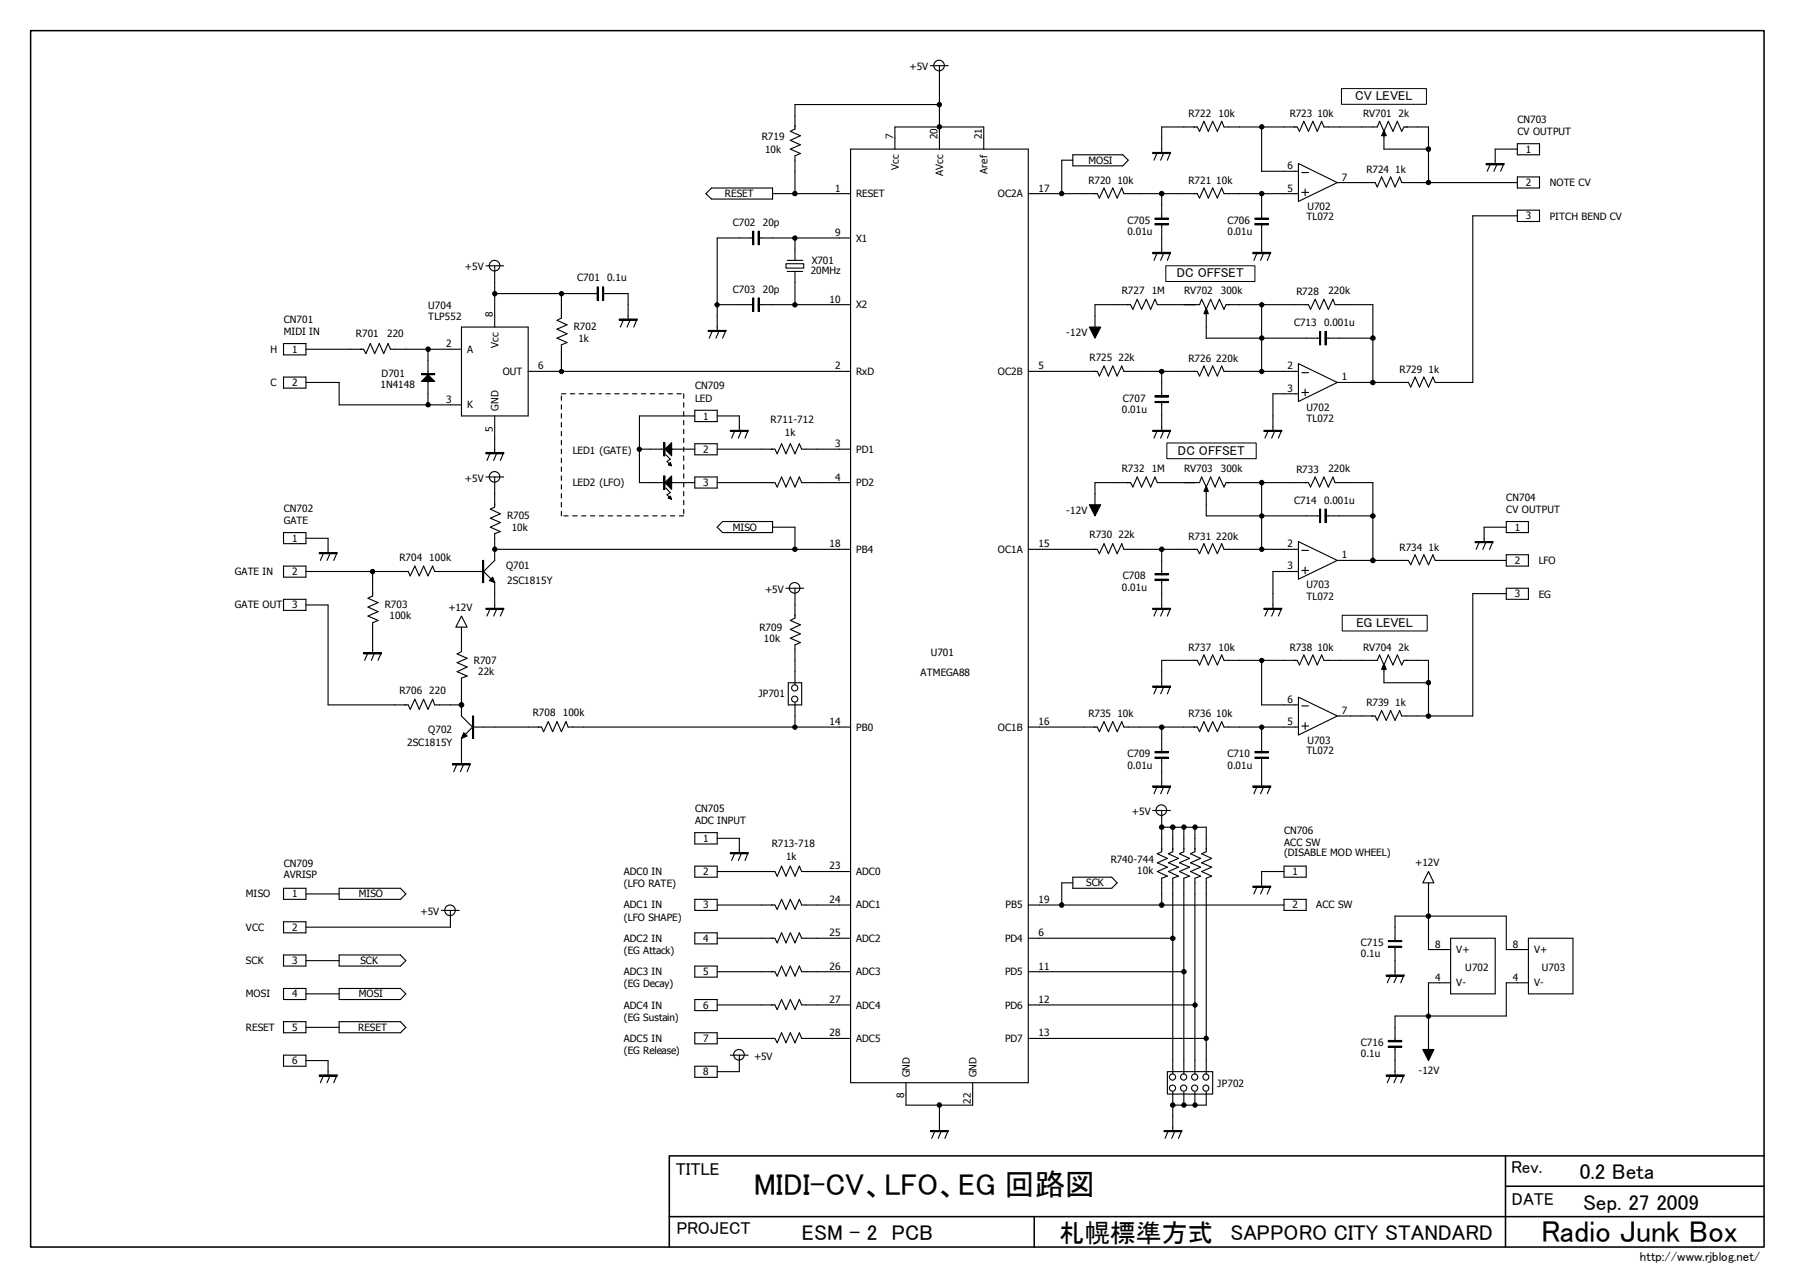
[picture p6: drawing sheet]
<svg xmlns="http://www.w3.org/2000/svg" width="297mm" height="210mm" viewBox="0 0 297 210" stroke-linecap="round" stroke-linejoin="round" font-family="sans-serif">
<path d="M5 5h285v200h-285zM110 200h180M170 200v5M247.5 190v15M247.5 195h42.5M290 190h-180v15" fill="none" stroke="#000" stroke-width=".25"/>
<g fill="none" stroke="#000" stroke-width=".16">
<path d="M220.5 14.6h14v2.5h-14zM191.6 43.7h14.7v2.6h-14.7zM191.8 72.8h14.7v2.6h-14.7zM220.6 101.1h14v2.6h-14z"/>
<circle cx="154.4" cy="17.2" r=".36"/>
<circle cx="130.7" cy="31.8" r=".36"/>
<circle cx="130.7" cy="39.1" r=".36"/>
<circle cx="154.4" cy="20.9" r=".36"/>
<circle cx="174.5" cy="31.8" r=".36"/>
<circle cx="191" cy="31.8" r=".37"/>
<circle cx="207.4" cy="20.9" r=".36"/>
<circle cx="207.4" cy="31.8" r=".36"/>
<circle cx="234.8" cy="24.5" r=".37"/>
<circle cx="234.8" cy="30" r=".36"/>
<circle cx="70.4" cy="57.4" r=".37"/>
<circle cx="81.3" cy="48.3" r=".36"/>
<circle cx="92.3" cy="48.3" r=".36"/>
<circle cx="117.9" cy="50.1" r=".36"/>
<circle cx="130.7" cy="50.1" r=".36"/>
<circle cx="207.4" cy="55.6" r=".36"/>
<circle cx="207.4" cy="50.1" r=".36"/>
<circle cx="225.7" cy="55.6" r=".37"/>
<circle cx="70.4" cy="66.5" r=".36"/>
<circle cx="92.3" cy="61.1" r=".36"/>
<circle cx="105.1" cy="73.8" r=".36"/>
<circle cx="191" cy="61.1" r=".37"/>
<circle cx="207.4" cy="79.3" r=".37"/>
<circle cx="207.4" cy="61.1" r=".36"/>
<circle cx="225.7" cy="62.9" r=".37"/>
<circle cx="61.2" cy="94" r=".36"/>
<circle cx="81.3" cy="90.3" r=".36"/>
<circle cx="130.7" cy="90.3" r=".36"/>
<circle cx="191" cy="90.3" r=".37"/>
<circle cx="207.4" cy="90.3" r=".36"/>
<circle cx="207.4" cy="84.8" r=".36"/>
<circle cx="225.7" cy="92.1" r=".38"/>
<circle cx="225.7" cy="84.8" r=".37"/>
<circle cx="75.9" cy="115.9" r=".38"/>
<circle cx="130.7" cy="119.5" r=".36"/>
<circle cx="191" cy="119.5" r=".37"/>
<circle cx="207.4" cy="108.6" r=".36"/>
<circle cx="207.4" cy="119.5" r=".36"/>
<circle cx="234.8" cy="117.7" r=".36"/>
<circle cx="234.8" cy="112.2" r=".36"/>
<circle cx="191" cy="136" r=".37"/>
<circle cx="192.8" cy="136" r=".37"/>
<circle cx="194.6" cy="136" r=".37"/>
<circle cx="196.4" cy="136" r=".36"/>
<circle cx="174.5" cy="148.8" r=".37"/>
<circle cx="191" cy="148.8" r=".38"/>
<circle cx="192.8" cy="154.2" r=".37"/>
<circle cx="194.6" cy="159.7" r=".37"/>
<circle cx="234.8" cy="150.6" r=".37"/>
<circle cx="196.4" cy="165.2" r=".36"/>
<circle cx="198.3" cy="170.7" r=".36"/>
<circle cx="234.8" cy="167" r=".36"/>
<circle cx="154.4" cy="181.6" r=".36"/>
<circle cx="192.8" cy="181.6" r=".37"/>
<circle cx="194.6" cy="181.6" r=".37"/>
<circle cx="196.4" cy="181.6" r=".36"/>
</g>
<g fill="none" stroke="#000" stroke-width=".18">
<path d="M152.9 10.8h3M154.4 10.8v13.7M154.4 17.2h-23.7v4l-.8 .4 1.7 .7-1.7 .8 1.7 .7-1.7 .7 1.7 .7-.9 .4v6.2M117 30.9h10v1.8h-10l-1-.9zM123.7 38h.2v2.2h-.2zM123.7 39.1h-5.8v15.2M124.6 38h.2v2.2h-.2zM124.6 39.1h15.2M127 31.8h12.8M130.7 39.1v3.7M139.8 24.5h29.2v153.5h-29.2zM147.1 24.5v-3.6h14.6v3.6"/>
<path d="M169 31.8h11.4l.3 .8 .8-1.7 .7 1.7 .7-1.7 .7 1.7 .8-1.7 .3 .9h12.1l.4 .8 .7-1.7 .7 1.7 .7-1.7 .8 1.7 .7-1.7 .4 .9h12.2M176.4 25.4h8.2l.9 .9-.9 1h-8.2zM176.4 26.3h-1.9v5.5M189.5 25.1h2.9v.1h-2.9zM189.9 36.7h2.2v.3h-2.2zM189.9 35.9h2.2v.1h-2.2zM190.2 25.1l-.5 1.2M191 25.1v-4.2h5.8l.4 .7 .7-1.7 .7 1.7 .7-1.7 .8 1.7 .7-1.7 .4 1h12l.4 .7 .7-1.7 .8 1.7 .7-1.7 .7 1.7 .8-1.7 .3 1h8.8l.4-1 .7 1.7 .7-1.7 .8 1.7 .7-1.7 .7 1.7 .4-.7h4v9.1M191 31.8v4.2M191 37v4.5M191.3 25.1l-.5 1.2M192.4 25.1l-.5 1.2"/>
<path d="M206.3 36.7h2.2v.3h-2.2zM206.3 35.9h2.2v.1h-2.2zM207.4 20.9v7.3h6M207.4 31.8v4.2M207.4 37v4.5M213.4 26.9l6.4 3.1-6.4 3.1zM214 31.6h1.1M214 28.4h1.1M214.5 31.1v1.1M219.8 30h6.3l.3 .7 .7-1.6 .8 1.6 .7-1.6 .7 1.6 .8-1.6 .3 .9h19M227.5 21.4l.4 .9h-.8zM227.5 22v2.5h7.3"/>
<path d="M244.3 26.9h2.9v.2h-2.9zM245 26.9l-.5 1.3M246.1 26.9l-.5 1.3M247.2 26.9l-.5 1.3M249.4 24.5h-3.6v2.4M249.4 35.5h-7.3v27.4h-6.2l-.4-.9-.7 1.6-.7-1.6-.8 1.6-.7-1.6-.7 1.6-.4-.7h-11.7M249.4 34.5h3.7v1.9h-3.7zM249.4 23.6h3.7v1.8h-3.7zM249.4 29.1h3.7v1.8h-3.7zM46.6 56.5h3.7v1.8h-3.7zM50.3 57.4h9.5l.4 .7 .7-1.6 .7 1.6 .8-1.6 .7 1.6 .7-1.6 .4 .9h11.7M70.4 57.4v4"/>
<path d="M75.9 53.8h10.9v14.6h-10.9zM79.9 43.7h2.9M81.3 43.7v10.1M81.3 48.3h16.9M92.3 48.3v4l-.7 .4 1.6 .7-1.6 .7 1.6 .8-1.6 .7 1.6 .7-.9 .4v4.3M98.2 47.2h.1v2.2h-.1zM99.1 47.2h.1v2.2h-.1zM99.1 48.3h4.1v4.2M101.8 52.5h2.9v.2h-2.9zM102.5 52.5l-.5 1.3M103.6 52.5l-.5 1.3M104.7 52.5l-.5 1.3"/>
<path d="M116.4 54.3h2.9v.2h-2.9zM117.1 54.3l-.5 1.3M117.9 50.1h5.8M118.2 54.3l-.5 1.3M119.3 54.3l-.5 1.3M123.7 49h.2v2.2h-.2zM124.6 49h.2v2.2h-.2zM124.6 50.1h15.2M129.2 43.3h2.9v.8h-2.9zM129.4 42.8h2.5M129.4 44.6h2.5M130.7 44.6v5.5"/>
<path d="M179.1 53.8h1.8l-.9 1.8zM180 53.8v-3.7h5.8l.4 .7 .7-1.6 .8 1.6 .7-1.6 .7 1.6 .8-1.6 .3 .9h7l.3-.9 .8 1.6 .7-1.6 .7 1.6 .7-1.6 .8 1.6 .3-.7h13.6l.3 .7 .8-1.6 .7 1.6 .7-1.6 .8 1.6 .7-1.6 .4 .9h6.2v12.8M189.5 41.5h2.9v.2h-2.9zM190.2 41.5l-.5 1.3M191.3 41.5l-.5 1.3M192.4 41.5l-.5 1.3M198.3 50.6l.3 1h-.7zM198.3 51.2v4.4h18.6M205.9 41.5h3v.2h-3zM206.7 41.5l-.6 1.3M207.4 50.1v10.9M207.8 41.5l-.6 1.3"/>
<path d="M208.9 41.5l-.6 1.3M213.4 59.8l6.4 3.1-6.4 3.1zM216.9 54.5h.2v2.2h-.2zM217.8 54.5h.2v2.2h-.2zM217.8 55.6h7.9M46.6 62h3.7v1.8h-3.7zM50.3 62.9h5.4v3.6h20.2M69.3 61.4h2.2v.2h-2.2zM70.4 61.6l1.1 1.1h-2.2zM70.4 62.5v4M79.9 74.4h2.9v.2h-2.9zM79.9 78.4h2.9"/>
<path d="M80.6 74.4l-.6 1.3M81.3 68.4v6M81.3 78.4v5l-.7 .3 1.7 .8-1.7 .7 1.7 .7-1.7 .8 1.7 .7-1 .3v4.4l-1.8 1.8 1.8 1.9v4.2M81.7 74.4l-.6 1.3M82.8 74.4l-.5 1.3M86.8 61h53M105.1 73.8h4M109.1 78.2h.2v2.2h-.2zM109.1 72.8h.2v2.1h-.2zM109.3 79.3l1.1-1.1v2.2zM109.3 73.8l1.1-1v2.1zM109.5 74.8l.7 .7-.6 .4 .6 .5"/>
<path d="M110.2 76l.2 .6-.5-.2zM110.4 79.3h3.8M110.4 73.8h3.8M114.2 68.4h-9.1v10.9h4M114.2 67.4h3.7v1.9h-3.7zM114.2 72.9h3.7v1.9h-3.7zM114.2 78.4h3.7v1.8h-3.7zM117.9 79.3h9.5l.4 .8 .7-1.7 .7 1.7 .7-1.7 .8 1.7 .7-1.7 .4 .9h8M117.9 68.4h3.6v2.3M117.9 73.8h9.5l.4 .8 .7-1.7 .7 1.7 .7-1.7 .8 1.7 .7-1.7 .4 .9h8M120.1 70.7h2.9v.2h-2.9zM120.8 70.7l-.5 1.3"/>
<path d="M121.9 70.7l-.5 1.3M123 70.7l-.5 1.3M169 61h11.4l.3 .8 .8-1.6 .7 1.6 .7-1.6 .7 1.6 .8-1.6 .3 .8h12.1l.4 .8 .7-1.6 .7 1.6 .7-1.6 .8 1.6 .7-1.6 .4 .8h12.2M189.5 70.7h2.9v.2h-2.9zM189.9 66h2.2v.2h-2.2zM189.9 65.1h2.2v.2h-2.2zM190.2 70.7l-.5 1.3M191 61v4.3M191 66.2v4.5M191.3 70.7l-.5 1.3M192.4 70.7l-.5 1.3M198.3 79.9l.3 .9h-.7z"/>
<path d="M207.4 79.3v11M207.8 70.7h2.9v.2h-2.9zM208.5 70.7l-.6 1.3M209.6 70.7l-.6 1.3M210.7 70.7l-.6 1.3M213.4 64.7h-4.1v6M214 64.5h1.1M214 61.3h1.1M214.5 64v1.1M46.6 98.5h3.7v1.8h-3.7zM46.6 93h3.7v1.9h-3.7zM46.6 87.5h3.7v1.9h-3.7z"/>
<path d="M50.3 93.9h16.8l.3 .8 .8-1.7 .7 1.7 .7-1.7 .8 1.7 .7-1.7 .4 .9h7.8M50.3 99.4h3.6v16.5h13.2l.3 .7 .8-1.7 .7 1.7 .7-1.7 .8 1.7 .7-1.7 .4 1h4.4M50.3 88.5h3.6v2.3M52.5 90.8h2.9v.2h-2.9zM53.2 90.8l-.5 1.3M54.3 90.8l-.5 1.3M55.4 90.8l-.5 1.3M61.3 93.9v4.1l-.8 .3 1.6 .8-1.6 .7 1.6 .7-1.6 .8 1.6 .7-.8 .4v4.9M79.3 92.1h.2v3.7h-.2zM79.9 100h2.9v.2h-2.9zM80.4 95.4l.6-.5 .3 .9zM80.6 100l-.6 1.3"/>
<path d="M81.3 90.3h58.5M81.7 100l-.6 1.3M82.8 100l-.5 1.3M109.5 80.2l.7 .8-.6 .3 .6 .6M109.9 81.9l.3-.4 .2 .6zM118.8 85.7h8.2v1.8h-8.2l-.9-.8zM127 86.7h3.7v3.6M129.2 96.7h2.9M130.7 96.7v4.9l-.8 .4 1.7 .7-1.7 .8 1.7 .7-1.7 .7 1.7 .7-.9 .4v6.6M169 90.3h11.4l.3 .7 .8-1.6 .7 1.6 .7-1.6 .7 1.6 .8-1.6 .3 .9h12.1l.4 .7 .7-1.6 .7 1.6 .7-1.6 .8 1.6 .7-1.6 .4 .9h12.2M179.1 83h1.8l-.9 1.8zM180 83v-3.7h5.8l.4 .8 .7-1.7 .8 1.7 .7-1.7 .7 1.7 .8-1.7 .3 .9h7l.3-.9 .8 1.7 .7-1.7 .7 1.7 .7-1.7 .8 1.7 .3-.8h13.6l.3 .8 .8-1.7 .7 1.7 .7-1.7 .8 1.7 .7-1.7 .4 .9h6.2v12.8"/>
<path d="M189.5 100h2.9v.2h-2.9zM189.9 95.2h2.2v.2h-2.2zM189.9 94.3h2.2v.2h-2.2zM190.2 100l-.5 1.3M191 90.3v4.2M191 95.4v4.6M191.3 100l-.5 1.3M192.4 100l-.5 1.3M198.3 80.4v4.4h18.6M207.8 100h2.9v.2h-2.9zM208.5 100l-.6 1.3M209.6 100l-.6 1.3"/>
<path d="M210.7 100l-.6 1.3M213.4 89l6.4 3.1-6.4 3.1zM213.4 93.9h-4.1v6.1M214 93.8h1.1M214 90.5h1.1M214.5 93.2v1.1M216.9 83.7h.2v2.2h-.2zM217.8 83.7h.2v2.2h-.2zM217.8 84.8h7.9M219.8 92.1h11.7l.4 .7 .7-1.6 .7 1.6 .8-1.6 .7 1.6 .7-1.6 .4 .9h11.7M242.5 89h2.9v.2h-2.9zM243.2 89l-.5 1.3"/>
<path d="M244.3 89l-.5 1.3M245.4 89l-.5 1.3M247.6 97.6h-5.5v20.1h-11.7l-.3-.9-.8 1.6-.7-1.6-.7 1.6-.8-1.6-.7 1.6-.3-.7h-6.3M247.6 96.7h3.6v1.8h-3.6zM247.6 85.7h3.6v1.8h-3.6zM247.6 91.2h3.6v1.8h-3.6zM247.6 86.7h-3.6v2.3M59.8 107.3h2.9v.2h-2.9zM60.5 107.3l-.6 1.2M61.6 107.3l-.6 1.2M62.7 107.3l-.6 1.2M75.9 101.3l.9 1.8h-1.9z"/>
<path d="M75.9 103.1v4l-.8 .4 1.7 .7-1.7 .7 1.7 .7-1.7 .8 1.7 .7-.9 .4v6.2l1.8 1.8-1.8 1.9v4.2M77.7 117.7h.1v3.7h-.1zM77.8 119.5h11.2l.4 .8 .7-1.7 .7 1.7 .8-1.7 .7 1.7 .7-1.7 .4 .9h46.4M129.6 112.2h2.2v3.7h-2.2zM130.7 115.5v4M169 119.5h11.4l.3 .8 .8-1.7 .7 1.7 .7-1.7 .7 1.7 .8-1.7 .3 .9h12.1l.4 .8 .7-1.7 .7 1.7 .7-1.7 .8 1.7 .7-1.7 .4 .9h12.2M189.5 112.8h2.9v.1h-2.9zM190.2 112.8l-.5 1.2M191 112.8v-4.3h5.8l.4 .8 .7-1.6 .7 1.6 .7-1.6 .8 1.6 .7-1.6 .4 .8h12l.4 .8 .7-1.6 .8 1.6 .7-1.6 .7 1.6 .8-1.6 .3 .8h8.8l.4-.8 .7 1.6 .7-1.6 .8 1.6 .7-1.6 .7 1.6 .4-.8h4v9.2M191 119.5v4.2M191.3 112.8l-.5 1.2M192.4 112.8l-.5 1.2"/>
<path d="M207.4 108.5v7.4h6M207.4 119.5v4.2M213.4 114.6l6.4 3.1-6.4 3.1zM214 119.3h1.1M214 116h1.1M214.5 118.8v1.1M227.5 109.1l.4 .9h-.8zM227.5 109.6v2.6h7.3M74.4 125.6h2.9v.1h-2.9zM75.1 125.6l-.5 1.2M76.2 120.4l.6 .6-.9 .4zM76.2 125.6l-.5 1.2"/>
<path d="M77.3 125.6l-.5 1.2M114.2 136.9h3.7v1.8h-3.7zM117.9 137.8h3.6v2.4M189.5 129.2h2.9v.2h-2.9zM189.5 133.2h2.9M189.9 124.5h2.2v.1h-2.2zM189.9 123.5h2.2v.2h-2.2zM190.2 129.2l-.5 1.3M191 124.6v4.6M191 133.2v6.8l-.8 .3 1.7 .8-1.7 .7 1.7 .7-1.7 .8 1.7 .7-.9 .4v4.4M191 136h7.3v4l-.8 .3 1.7 .8-1.7 .7 1.7 .7-1.7 .8 1.7 .7-.9 .4v32.1M191.3 129.2l-.5 1.3"/>
<path d="M192.4 129.2l-.5 1.3M192.8 136v4l-.7 .3 1.6 .8-1.6 .7 1.6 .7-1.6 .8 1.6 .7-.9 .4v32.1M194.6 136v4l-.7 .3 1.6 .8-1.6 .7 1.6 .7-1.6 .8 1.6 .7-.9 .4v32.1M196.4 136v4l-.7 .3 1.7 .8-1.7 .7 1.7 .7-1.7 .8 1.7 .7-1 .4v32.1M205.9 129.2h3v.2h-3zM206.3 124.5h2.2v.1h-2.2zM206.3 123.5h2.2v.2h-2.2zM206.7 129.2l-.6 1.3M207.4 124.6v4.6M207.8 129.2l-.6 1.3M208.9 129.2l-.6 1.3M46.6 146h3.7v1.8h-3.7z"/>
<path d="M46.6 151.5h3.7v1.8h-3.7zM46.6 157h3.7v1.8h-3.7zM50.3 146.9h5.4M50.3 157.9h5.4M55.7 146h10.1l.9 .9-.9 .9h-10.1zM55.7 157h10.1l.9 .9-.9 .9h-10.1zM72.6 149.6h2.9M74 149.6v2.8h-23.7M114.2 142.4h3.7v1.8h-3.7zM114.2 147.8h3.7v1.8h-3.7zM114.2 153.3h3.7v1.9h-3.7zM114.2 158.8h3.7v1.8h-3.7z"/>
<path d="M117.9 148.8h9.5l.4 .7 .7-1.7 .7 1.7 .7-1.7 .8 1.7 .7-1.7 .4 1h8M117.9 154.2h9.5l.4 .8 .7-1.7 .7 1.7 .7-1.7 .8 1.7 .7-1.7 .4 .9h8M117.9 159.7h9.5l.4 .7 .7-1.6 .7 1.6 .7-1.6 .8 1.6 .7-1.6 .4 .9h8M117.9 143.3h9.5l.4 .7 .7-1.6 .7 1.6 .7-1.6 .8 1.6 .7-1.6 .4 .9h8M120.1 140.2h2.9v.1h-2.9zM120.8 140.2l-.5 1.2M121.9 140.2l-.5 1.2M123 140.2l-.5 1.2M169 148.8h42.1M169 154.2h23.8M169 159.7h25.6M176.4 144.2h6.3l.9 .9-.9 .9h-6.3z"/>
<path d="M176.4 145.1h-1.9v3.7M205.9 145.7h3v.1h-3zM206.7 145.7l-.6 1.2M207.8 145.7l-.6 1.2M208.9 145.7l-.6 1.2M211.1 143.3h-3.7v2.4M211.1 142.4h3.6v1.8h-3.6zM211.1 147.8h3.6v1.8h-3.6zM228.2 155.5h2.2v.2h-2.2zM228.2 154.6h2.2v.2h-2.2zM229.3 154.8v-4.2h18.3v5.5h3.6M229.3 155.7v4.6"/>
<path d="M234.8 143.3l.9 1.8h-1.8zM234.8 145.1v11h3.7M238.5 154.2h7.3v9.2h-7.3zM251.2 154.2h7.4v9.2h-7.4zM46.6 162.5h3.7v1.8h-3.7zM46.6 167.9h3.7v1.9h-3.7zM46.6 173.4h3.7v1.9h-3.7zM50.3 174.3h3.6v2.4M50.3 163.4h5.4M50.3 168.9h5.4M52.5 176.7h2.9v.2h-2.9zM53.2 176.7l-.5 1.3"/>
<path d="M54.3 176.7l-.5 1.3M55.4 176.7l-.5 1.3M55.7 162.5h10.1l.9 .9-.9 .9h-10.1zM55.7 167.9h10.1l.9 1-.9 .9h-10.1zM114.2 164.3h3.7v1.8h-3.7zM114.2 169.8h3.7v1.8h-3.7zM114.2 175.3h3.7v1.8h-3.7zM117.9 165.2h9.5l.4 .7 .7-1.6 .7 1.6 .7-1.6 .8 1.6 .7-1.6 .4 .9h8M117.9 170.7h9.5l.4 .7 .7-1.6 .7 1.6 .7-1.6 .8 1.6 .7-1.6 .4 .9h8M120.1 173.4h2.9M121.5 173.4v2.7h-3.6M148.9 178v3.7h11v-3.7"/>
<path d="M169 165.2h27.4M169 170.7h29.3M191.9 176.1h7.4v3.7h-7.4zM192.8 179.5v6.3M194.6 179.5v2.2M196.4 179.5v2.2M198.3 179.5v2.2h-5.5M227.9 176.7h2.9v.2h-2.9zM227.9 160.3h2.9v.1h-2.9zM228.2 172h2.2v.1h-2.2zM228.2 171h2.2v.2h-2.2zM228.6 176.7l-.6 1.3"/>
<path d="M228.6 160.3l-.6 1.2M229.3 172.1v4.6M229.7 176.7l-.6 1.3M229.7 160.3l-.6 1.2M230.8 176.7l-.6 1.3M230.8 160.3l-.6 1.2M233.9 172.5h1.8l-.9 1.8zM238.5 161.5h-3.7v11M251.2 161.5h-3.6v5.5h-18.3v4.2M152.9 185.8h3v.2h-3zM153.7 185.8l-.5 1.3M154.4 181.7v4.1"/>
<path d="M154.8 185.8l-.6 1.3M155.9 185.8l-.6 1.3M191.3 185.8h3v.2h-3zM192.1 185.8l-.6 1.3M193.2 185.8l-.6 1.3M194.3 185.8l-.6 1.3"/>
<circle cx="154.4" cy="10.8" r=".87"/>
<circle cx="81.3" cy="43.7" r=".87"/>
<circle cx="81.3" cy="78.4" r=".87"/>
<circle cx="130.6" cy="96.6" r=".87"/>
<circle cx="130.6" cy="113.1" r=".51"/>
<circle cx="130.6" cy="114.9" r=".5"/>
<circle cx="190.9" cy="133.2" r=".87"/>
<circle cx="74" cy="149.6" r=".87"/>
<circle cx="121.5" cy="173.4" r=".87"/>
<circle cx="192.7" cy="178.9" r=".51"/>
<circle cx="192.7" cy="177" r=".51"/>
<circle cx="194.6" cy="177" r=".5"/>
<circle cx="194.6" cy="178.9" r=".5"/>
<circle cx="196.4" cy="177" r=".5"/>
<circle cx="196.4" cy="178.9" r=".5"/>
<circle cx="198.2" cy="178.9" r=".5"/>
<circle cx="198.2" cy="177" r=".5"/>
</g>
<g fill="none" stroke="#000" stroke-width=".21">
<path d="M124.7 38v2.2M189.9 36.9h2.2M206.3 36.9h2.2M244.3 27h2.9M101.8 52.6h2.9M124.7 49v2.2M189.5 41.6h2.9M205.9 41.6h3M217.9 54.5v2.2M79.9 74.5h2.9M109.2 72.8v2.1M109.2 78.2v2.2"/>
<path d="M189.9 65.2h2.2M189.9 95.3h2.2M217.9 83.7v2.2M59.8 107.4h2.9M189.9 123.6h2.2M206.3 123.6h2.2M52.5 176.8h2.9M227.9 176.8h2.9M228.2 171.1h2.2"/>
</g>
<g fill="none" stroke="#000" stroke-width=".17">
<path d="M123.8 38v2.2M189.5 25.1h2.9M189.9 35.9h2.2M206.3 35.9h2.2M98.3 47.2v2.2M99.1 47.2v2.2M116.4 54.4h2.9M123.8 49v2.2M217 54.5v2.2M69.3 61.5h2.2M120.1 70.8h2.9M189.5 70.8h2.9"/>
<path d="M189.9 66.1h2.2M207.8 70.8h2.9M52.5 90.9h2.9M79.4 92.1v3.7M189.9 94.4h2.2M217 83.7v2.2M242.5 89.1h2.9M77.8 117.7v3.7M79.9 100.1h2.9M189.5 100.1h2.9M189.5 112.9h2.9M207.8 100.1h2.9"/>
<path d="M74.4 125.6h2.9M189.5 129.3h2.9M189.9 124.5h2.2M205.9 129.3h3M206.3 124.5h2.2M120.1 140.3h2.9M205.9 145.8h3M228.2 155.6h2.2M228.2 154.7h2.2M227.9 160.4h2.9M228.2 172h2.2M152.9 185.9h3"/>
<path d="M191.3 185.9h3"/>
</g>
<g fill="#000">
<path d="M227.5 21.4l.4 .9h-.8zM179.1 53.8h1.8l-.9 1.8zM198.3 50.6l.3 1h-.7zM70.4 61.6l1.1 1.1h-2.2zM109.3 79.3l1.1-1.1v2.2zM109.3 73.8l1.1-1v2.1zM110.2 76l.2 .6-.5-.2zM198.3 79.9l.3 .9h-.7zM80.4 95.4l.6-.5 .3 .9zM109.9 81.9l.3-.4 .2 .6zM179.1 83h1.8l-.9 1.8zM227.5 109.1l.4 .9h-.8z"/>
<path d="M76.2 120.4l.6 .6-.9 .4zM233.9 172.5h1.8l-.9 1.8z"/>
<circle cx="154.4" cy="17.2" r=".36"/>
<circle cx="130.7" cy="31.8" r=".36"/>
<circle cx="130.7" cy="39.1" r=".36"/>
<circle cx="154.4" cy="20.9" r=".36"/>
<circle cx="174.5" cy="31.8" r=".36"/>
<circle cx="191" cy="31.8" r=".37"/>
<circle cx="207.4" cy="20.9" r=".36"/>
<circle cx="207.4" cy="31.8" r=".36"/>
<circle cx="234.8" cy="24.5" r=".37"/>
<circle cx="234.8" cy="30" r=".36"/>
<circle cx="70.4" cy="57.4" r=".37"/>
<circle cx="81.3" cy="48.3" r=".36"/>
<circle cx="92.3" cy="48.3" r=".36"/>
<circle cx="117.9" cy="50.1" r=".36"/>
<circle cx="130.7" cy="50.1" r=".36"/>
<circle cx="207.4" cy="55.6" r=".36"/>
<circle cx="207.4" cy="50.1" r=".36"/>
<circle cx="225.7" cy="55.6" r=".37"/>
<circle cx="70.4" cy="66.5" r=".36"/>
<circle cx="92.3" cy="61.1" r=".36"/>
<circle cx="105.1" cy="73.8" r=".36"/>
<circle cx="191" cy="61.1" r=".37"/>
<circle cx="207.4" cy="79.3" r=".37"/>
<circle cx="207.4" cy="61.1" r=".36"/>
<circle cx="225.7" cy="62.9" r=".37"/>
<circle cx="61.2" cy="94" r=".36"/>
<circle cx="81.3" cy="90.3" r=".36"/>
<circle cx="130.7" cy="90.3" r=".36"/>
<circle cx="191" cy="90.3" r=".37"/>
<circle cx="207.4" cy="90.3" r=".36"/>
<circle cx="207.4" cy="84.8" r=".36"/>
<circle cx="225.7" cy="92.1" r=".38"/>
<circle cx="225.7" cy="84.8" r=".37"/>
<circle cx="75.9" cy="115.9" r=".38"/>
<circle cx="130.7" cy="119.5" r=".36"/>
<circle cx="191" cy="119.5" r=".37"/>
<circle cx="207.4" cy="108.6" r=".36"/>
<circle cx="207.4" cy="119.5" r=".36"/>
<circle cx="234.8" cy="117.7" r=".36"/>
<circle cx="234.8" cy="112.2" r=".36"/>
<circle cx="191" cy="136" r=".37"/>
<circle cx="192.8" cy="136" r=".37"/>
<circle cx="194.6" cy="136" r=".37"/>
<circle cx="196.4" cy="136" r=".36"/>
<circle cx="174.5" cy="148.8" r=".37"/>
<circle cx="191" cy="148.8" r=".38"/>
<circle cx="192.8" cy="154.2" r=".37"/>
<circle cx="194.6" cy="159.7" r=".37"/>
<circle cx="234.8" cy="150.6" r=".37"/>
<circle cx="196.4" cy="165.2" r=".36"/>
<circle cx="198.3" cy="170.7" r=".36"/>
<circle cx="234.8" cy="167" r=".36"/>
<circle cx="154.4" cy="181.6" r=".36"/>
<circle cx="192.8" cy="181.6" r=".37"/>
<circle cx="194.6" cy="181.6" r=".37"/>
<circle cx="196.4" cy="181.6" r=".36"/>
</g>
<path d="M92.3 64.7h20.1M112.4 64.7v20.1M92.3 84.8v-20.1M112.4 84.8h-20.1" fill="none" stroke="#000" stroke-width=".18" stroke-dasharray=".7 .7"/>
<g font-size="5">
<text x="123.9" y="196.5">MIDI-CV、LFO、EG 回路図</text>
<text x="253.3" y="204.2">Radio Junk Box</text>
</g>
<text font-size="4.2" x="174" y="204.1">札幌標準方式</text>
<g font-size="3.5">
<text x="259.7" y="193.8">0.2 Beta</text>
<text x="131.8" y="203.8">ESM – 2 PCB</text>
<text x="202.3" y="203.8">SAPPORO CITY STANDARD</text>
<text x="260.2" y="198.8">Sep. 27 2009</text>
</g>
<g font-size="2.8">
<text x="111.1" y="193.2">TITLE</text>
<text x="248.4" y="192.8">Rev.</text>
<text x="111.2" y="202.8">PROJECT</text>
<text x="248.5" y="198">DATE</text>
</g>
<g font-size="2.1">
<text x="222.8" y="16.5">CV LEVEL</text>
<text x="193.5" y="45.6">DC OFFSET</text>
<text x="193.6" y="74.7">DC OFFSET</text>
<text x="223" y="103">EG LEVEL</text>
<text x="269.6" y="207.2">http://www.rjblog.net/</text>
</g>
<g font-size="1.6">
<text x="149.5" y="11.6">+5V</text>
<text x="125.2" y="23.1">R719</text>
<text x="146.8" y="22.9" transform="rotate(-90 146.8 22.9)">7</text>
<text x="154.1" y="22.9" transform="rotate(-90 154.1 22.9)">20</text>
<text x="161.4" y="22.9" transform="rotate(-90 161.4 22.9)">21</text>
<text x="195.4" y="19.3">R722</text>
<text x="200.3" y="19.3">10k</text>
<text x="212" y="19.3">R723</text>
<text x="216.6" y="19.3">10k</text>
<text x="224.1" y="19.3">RV701</text>
<text x="229.9" y="19.3">2k</text>
<text x="249.5" y="20.2">CN703</text>
<text x="249.5" y="22.2">CV OUTPUT</text>
<text x="125.8" y="25.1">10k</text>
<text x="147.7" y="27.9" transform="rotate(-90 147.7 27.9)">Vcc</text>
<text x="155" y="28.9" transform="rotate(-90 155 28.9)">AVcc</text>
<text x="162.3" y="28.6" transform="rotate(-90 162.3 28.6)">Aref</text>
<text x="178.9" y="26.9">MOSI</text>
<text x="211.6" y="27.8">6</text>
<text x="220.6" y="29.7">7</text>
<text x="224.6" y="28.4">R724</text>
<text x="229.4" y="28.4">1k</text>
<text x="250.8" y="25.1">1</text>
<text x="119.2" y="32.4">RESET</text>
<text x="137.3" y="31.5">1</text>
<text x="140.8" y="32.4">RESET</text>
<text x="164" y="32.4">OC2A</text>
<text x="170.7" y="31.5">17</text>
<text x="178.9" y="30.2">R720</text>
<text x="183.7" y="30.2">10k</text>
<text x="195.4" y="30.2">R721</text>
<text x="199.9" y="30.2">10k</text>
<text x="211.6" y="31.5">5</text>
<text x="214.9" y="34.6">U702</text>
<text x="250.8" y="30.6">2</text>
<text x="254.8" y="30.6">NOTE CV</text>
<text x="120.5" y="37.2">C702</text>
<text x="125.4" y="37.2">20p</text>
<text x="137.3" y="38.8">9</text>
<text x="140.8" y="39.7">X1</text>
<text x="185.3" y="38.6">0.01u</text>
<text x="185.3" y="36.8">C705</text>
<text x="201.8" y="38.6">0.01u</text>
<text x="201.8" y="36.8">C706</text>
<text x="214.8" y="36.2">TL072</text>
<text x="250.8" y="36.1">3</text>
<text x="254.8" y="36.2">PITCH BEND CV</text>
<text x="76.4" y="44.5">+5V</text>
<text x="94.9" y="46.3">C701</text>
<text x="99.8" y="46.3">0.1u</text>
<text x="133.3" y="45">20MHz</text>
<text x="133.4" y="43.3">X701</text>
<text x="46.6" y="53">CN701</text>
<text x="70.4" y="52.7">TLP552</text>
<text x="70.4" y="50.8">U704</text>
<text x="81" y="52.1" transform="rotate(-90 81 52.1)">8</text>
<text x="120.5" y="48.1">C703</text>
<text x="125.4" y="48.1">20p</text>
<text x="136.4" y="49.7">10</text>
<text x="140.8" y="50.7">X2</text>
<text x="184.4" y="48.3">R727</text>
<text x="189.4" y="48.3">1M</text>
<text x="194.6" y="48.3">RV702</text>
<text x="200.7" y="48.3">300k</text>
<text x="212.7" y="53.6">C713</text>
<text x="213.1" y="48.5">R728</text>
<text x="217.7" y="53.6">0.001u</text>
<text x="218.4" y="48.3">220k</text>
<text x="44.4" y="58">H</text>
<text x="46.6" y="55.1">MIDI IN</text>
<text x="48" y="58">1</text>
<text x="58.5" y="55.4">R701</text>
<text x="63.6" y="55.4">220</text>
<text x="73.3" y="57.1">2</text>
<text x="76.8" y="58">A</text>
<text x="82" y="57.2" transform="rotate(-90 82 57.2)">Vcc</text>
<text x="94.3" y="54.3">R702</text>
<text x="95.1" y="56.1">1k</text>
<text x="175.3" y="55.2">-12V</text>
<text x="179.1" y="59.3">R725</text>
<text x="183.9" y="59.3">22k</text>
<text x="195.4" y="59.4">R726</text>
<text x="199.9" y="59.4">220k</text>
<text x="44.4" y="63.5">C</text>
<text x="48" y="63.5">2</text>
<text x="62.5" y="63.8">1N4148</text>
<text x="62.7" y="62">D701</text>
<text x="82.6" y="61.6">OUT</text>
<text x="88.5" y="60.7">6</text>
<text x="114.3" y="64">CN709</text>
<text x="114.3" y="66">LED</text>
<text x="137.3" y="60.7">2</text>
<text x="140.8" y="61.6">RxD</text>
<text x="164" y="61.6">OC2B</text>
<text x="170.7" y="60.7">5</text>
<text x="184.6" y="66">C707</text>
<text x="211.6" y="60.7">2</text>
<text x="211.6" y="64.4">3</text>
<text x="220.6" y="62.5">1</text>
<text x="230.1" y="61.3">R729</text>
<text x="234.8" y="61.3">1k</text>
<text x="73.3" y="66.2">3</text>
<text x="76.8" y="67.1">K</text>
<text x="81" y="71" transform="rotate(-90 81 71)">5</text>
<text x="82" y="67.5" transform="rotate(-90 82 67.5)">GND</text>
<text x="115.6" y="69">1</text>
<text x="126.7" y="69.5">R711-712</text>
<text x="129" y="71.7">1k</text>
<text x="184.4" y="67.9">0.01u</text>
<text x="214.8" y="69.3">TL072</text>
<text x="214.8" y="67.5">U702</text>
<text x="94.1" y="74.6">LED1 (GATE)</text>
<text x="115.6" y="74.4">2</text>
<text x="137.3" y="73.5">3</text>
<text x="140.8" y="74.4">PD1</text>
<text x="184.4" y="77.5">R732</text>
<text x="189.4" y="77.5">1M</text>
<text x="194.6" y="77.5">RV703</text>
<text x="200.7" y="77.5">300k</text>
<text x="213.1" y="77.7">R733</text>
<text x="218.4" y="77.5">220k</text>
<text x="76.4" y="79.2">+5V</text>
<text x="94.1" y="79.9">LED2 (LFO)</text>
<text x="115.6" y="79.9">3</text>
<text x="137.3" y="79">4</text>
<text x="140.8" y="79.9">PD2</text>
<text x="212.7" y="82.8">C714</text>
<text x="217.7" y="82.8">0.001u</text>
<text x="247.6" y="82.3">CN704</text>
<text x="46.6" y="84.1">CN702</text>
<text x="46.6" y="86.1">GATE</text>
<text x="48" y="89">1</text>
<text x="83.4" y="85.4">R705</text>
<text x="84.1" y="87.2">10k</text>
<text x="120.5" y="87.2">MISO</text>
<text x="136.4" y="90">18</text>
<text x="170.7" y="90">15</text>
<text x="175.3" y="84.5">-12V</text>
<text x="179.1" y="88.5">R730</text>
<text x="183.9" y="88.5">22k</text>
<text x="195.4" y="88.7">R731</text>
<text x="199.9" y="88.7">220k</text>
<text x="211.6" y="90">2</text>
<text x="247.6" y="84.3">CV OUTPUT</text>
<text x="249" y="87.2">1</text>
<text x="38.6" y="94.5">GATE IN</text>
<text x="48" y="94.5">2</text>
<text x="65.7" y="92.2">R704</text>
<text x="70.6" y="92.2">100k</text>
<text x="83.2" y="93.6">Q701</text>
<text x="83.4" y="96">2SC1815Y</text>
<text x="140.8" y="90.8">PB4</text>
<text x="164" y="90.8">OC1A</text>
<text x="184.6" y="95.3">C708</text>
<text x="211.6" y="93.6">3</text>
<text x="220.6" y="91.8">1</text>
<text x="230.1" y="90.5">R734</text>
<text x="234.8" y="90.5">1k</text>
<text x="249" y="92.7">2</text>
<text x="252.9" y="92.7">LFO</text>
<text x="38.6" y="100">GATE OUT</text>
<text x="48" y="100">3</text>
<text x="63.3" y="100">R703</text>
<text x="64" y="101.8">100k</text>
<text x="73.7" y="100.4">+12V</text>
<text x="125.8" y="97.5">+5V</text>
<text x="184.4" y="97.1">0.01u</text>
<text x="214.8" y="98.6">TL072</text>
<text x="214.8" y="96.7">U703</text>
<text x="249" y="98.2">3</text>
<text x="252.9" y="98.3">EG</text>
<text x="124.8" y="103.7">R709</text>
<text x="125.6" y="105.5">10k</text>
<text x="153" y="107.9">U701</text>
<text x="195.4" y="106.9">R737</text>
<text x="200.3" y="106.9">10k</text>
<text x="212" y="106.9">R738</text>
<text x="216.6" y="106.9">10k</text>
<text x="224.1" y="106.9">RV704</text>
<text x="229.9" y="106.9">2k</text>
<text x="77.9" y="109.1">R707</text>
<text x="78.6" y="111">22k</text>
<text x="151.3" y="111.1">ATMEGA88</text>
<text x="65.7" y="114.1">R706</text>
<text x="70.6" y="114.1">220</text>
<text x="87.6" y="117.7">R708</text>
<text x="92.5" y="117.7">100k</text>
<text x="124.7" y="114.6">JP701</text>
<text x="136.4" y="119.2">14</text>
<text x="170.7" y="119.2">16</text>
<text x="178.9" y="117.9">R735</text>
<text x="183.7" y="117.9">10k</text>
<text x="195.4" y="117.9">R736</text>
<text x="199.9" y="117.9">10k</text>
<text x="211.6" y="115.5">6</text>
<text x="211.6" y="119.2">5</text>
<text x="220.6" y="117.3">7</text>
<text x="224.6" y="116.1">R739</text>
<text x="229.4" y="116.1">1k</text>
<text x="66.9" y="122.6">2SC1815Y</text>
<text x="70.4" y="120.5">Q702</text>
<text x="140.8" y="120.1">PB0</text>
<text x="164" y="120.1">OC1B</text>
<text x="185.3" y="124.5">C709</text>
<text x="201.8" y="124.5">C710</text>
<text x="214.8" y="124">TL072</text>
<text x="214.9" y="122.3">U703</text>
<text x="185.3" y="126.3">0.01u</text>
<text x="201.8" y="126.3">0.01u</text>
<text x="114.3" y="135.4">ADC INPUT</text>
<text x="114.3" y="133.4">CN705</text>
<text x="186.1" y="134">+5V</text>
<text x="211.1" y="137.1">CN706</text>
<text x="46.6" y="142.6">CN709</text>
<text x="102.6" y="143.8">ADC0 IN</text>
<text x="115.6" y="143.8">2</text>
<text x="115.6" y="138.4">1</text>
<text x="126.9" y="139.3">R713-718</text>
<text x="129.2" y="141.3">1k</text>
<text x="136.4" y="142.9">23</text>
<text x="140.8" y="143.8">ADC0</text>
<text x="182.6" y="141.9">R740-744</text>
<text x="186.9" y="143.7">10k</text>
<text x="211.1" y="139.1">ACC SW</text>
<text x="211.1" y="140.8">(DISABLE MOD WHEEL)</text>
<text x="212.5" y="143.8">1</text>
<text x="232.6" y="142.4">+12V</text>
<text x="40.4" y="147.5">MISO</text>
<text x="46.6" y="144.4">AVRISP</text>
<text x="48" y="147.5">1</text>
<text x="59" y="147.5">MISO</text>
<text x="102.6" y="149.3">ADC1 IN</text>
<text x="102.6" y="145.8">(LFO RATE)</text>
<text x="115.6" y="149.3">3</text>
<text x="136.4" y="148.4">24</text>
<text x="140.8" y="149.3">ADC1</text>
<text x="165.3" y="149.3">PB5</text>
<text x="170.7" y="148.4">19</text>
<text x="178.6" y="145.7">SCK</text>
<text x="212.5" y="149.3">2</text>
<text x="216.4" y="149.3">ACC SW</text>
<text x="40.4" y="153">VCC</text>
<text x="48" y="153">2</text>
<text x="69.1" y="150.4">+5V</text>
<text x="102.6" y="154.8">ADC2 IN</text>
<text x="102.6" y="151.3">(LFO SHAPE)</text>
<text x="115.6" y="154.8">4</text>
<text x="136.4" y="153.9">25</text>
<text x="140.8" y="154.8">ADC2</text>
<text x="165.2" y="154.8">PD4</text>
<text x="170.7" y="153.9">6</text>
<text x="223.7" y="155.5">C715</text>
<text x="235.9" y="155.7">8</text>
<text x="248.7" y="155.7">8</text>
<text x="40.4" y="158.5">SCK</text>
<text x="48" y="158.5">3</text>
<text x="59.3" y="158.5">SCK</text>
<text x="102.6" y="160.3">ADC3 IN</text>
<text x="102.6" y="156.8">(EG Attack)</text>
<text x="115.6" y="160.3">5</text>
<text x="136.4" y="159.4">26</text>
<text x="140.8" y="160.3">ADC3</text>
<text x="165.2" y="160.3">PD5</text>
<text x="170.7" y="159.4">11</text>
<text x="223.7" y="157.4">0.1u</text>
<text x="235.9" y="161.2">4</text>
<text x="239.4" y="156.6">V+</text>
<text x="240.9" y="159.6">U702</text>
<text x="248.7" y="161.2">4</text>
<text x="252.2" y="156.6">V+</text>
<text x="253.4" y="159.6">U703</text>
<text x="40.4" y="164">MOSI</text>
<text x="48" y="164">4</text>
<text x="59" y="164">MOSI</text>
<text x="102.6" y="165.8">ADC4 IN</text>
<text x="102.6" y="162.3">(EG Decay)</text>
<text x="102.6" y="167.8">(EG Sustain)</text>
<text x="115.6" y="165.8">6</text>
<text x="136.4" y="164.8">27</text>
<text x="140.8" y="165.8">ADC4</text>
<text x="165.2" y="165.8">PD6</text>
<text x="170.7" y="164.8">12</text>
<text x="239.4" y="162.1">V-</text>
<text x="252.2" y="162.1">V-</text>
<text x="40.4" y="169.4">RESET</text>
<text x="48" y="169.4">5</text>
<text x="58.9" y="169.4">RESET</text>
<text x="102.6" y="171.2">ADC5 IN</text>
<text x="102.6" y="173.3">(EG Release)</text>
<text x="115.6" y="171.2">7</text>
<text x="136.4" y="170.3">28</text>
<text x="140.8" y="171.2">ADC5</text>
<text x="165.2" y="171.2">PD7</text>
<text x="170.7" y="170.3">13</text>
<text x="223.7" y="173.8">0.1u</text>
<text x="223.7" y="172">C716</text>
<text x="48" y="174.9">6</text>
<text x="115.6" y="176.7">8</text>
<text x="123.9" y="174.2">+5V</text>
<text x="149.6" y="177.1" transform="rotate(-90 149.6 177.1)">GND</text>
<text x="160.5" y="177.1" transform="rotate(-90 160.5 177.1)">GND</text>
<text x="200.1" y="178.7">JP702</text>
<text x="233.2" y="176.6">-12V</text>
<text x="148.6" y="180.6" transform="rotate(-90 148.6 180.6)">8</text>
<text x="159.6" y="181.5" transform="rotate(-90 159.6 181.5)">22</text>
</g>
</svg>
